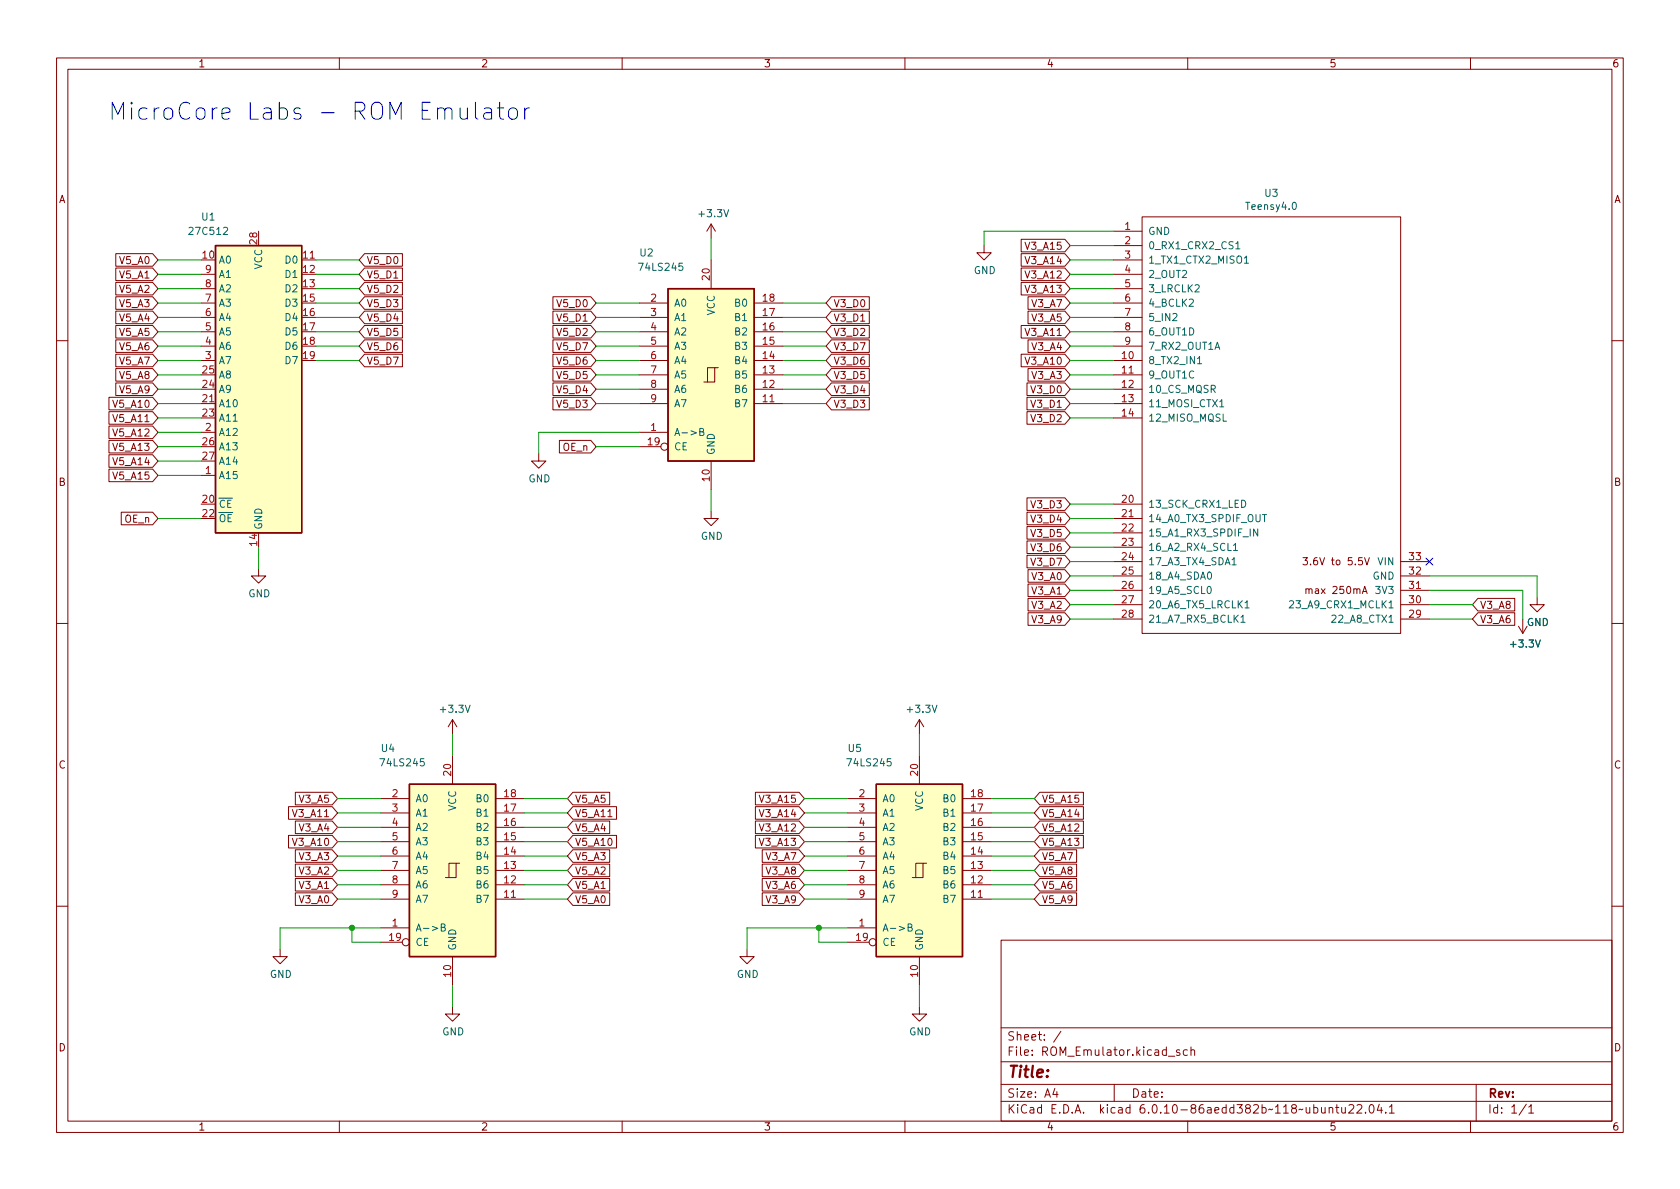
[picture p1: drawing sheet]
<svg xmlns="http://www.w3.org/2000/svg" width="297mm" height="210mm" viewBox="0 0 297 210" stroke-linecap="round" stroke-linejoin="round" font-family="sans-serif">
<g fill="none" stroke="#840000" stroke-width=".18">
<path d="M10 10.2h277v190.1h-277zM12 12.2h273v186.1h-273zM60 10.2v2M110 10.2v2M160 10.2v2M210 10.2v2M260 10.2v2M125.7 39.6l-.7 1.3M125.7 39.6v2.6M125.7 39.6l.8 1.3M201.9 38.3h45.7v73.7h-45.7zM20.5 55h6.5l.9 1.1-.9 1.1h-6.5z"/>
<path d="M20.5 57.6h6.5l.9 1.1-.9 1.1h-6.5zM20.5 52.5h6.5l.9 1.1-.9 1.1h-6.5zM20.5 47.4h6.5l.9 1.1-.9 1.1h-6.5zM20.5 44.9h6.5l.9 1.1-.9 1.1h-6.5zM20.5 49.9h6.5l.9 1.1-.9 1.2h-6.5zM35.6 51h2.5M35.6 53.6h2.5M35.6 56.1h2.5M35.6 58.7h2.5M35.6 48.5h2.5M53.3 46h2.6M64.5 47.4h6.7v2.2h-6.7l-1-1.1z"/>
<path d="M64.5 57.6h6.7v2.2h-6.7l-1-1.1zM64.5 52.5h6.7v2.2h-6.7l-1-1.1zM64.5 55h6.7v2.2h-6.7l-1-1.1zM64.5 44.9h6.7v2.2h-6.7l-1-1.1zM64.5 49.9h6.7v2.3h-6.7l-1-1.2zM97.8 57.6h6.7l.9 1.1-.9 1.1h-6.7zM97.8 52.5h6.7l.9 1.1-.9 1.1h-6.7zM97.8 55h6.7l.9 1.1-.9 1.1h-6.7zM113 53.6h5.1M113 56.1h5.1M113 58.7h5.1M125.7 46v5"/>
<path d="M133.3 53.6h5.1M133.3 56.1h5.1M133.3 58.7h5.1M147 57.6h6.7v2.2h-6.7l-1-1.1zM147 52.5h6.7v2.2h-6.7l-1-1.1zM147 55h6.7v2.2h-6.7l-1-1.1zM174 43.4v1.3h1.3l-1.3 1.3-1.3-1.3h1.3M180.6 57.6h7.7l.9 1.1-.9 1.1h-7.7zM180.6 49.9h7.7l.9 1.1-.9 1.2h-7.7zM180.6 47.4h7.7l.9 1.1-.9 1.1h-7.7zM180.6 44.9h7.7l.9 1.1-.9 1.1h-7.7zM180.6 42.3h7.7l.9 1.1-.9 1.1h-7.7z"/>
<path d="M181.8 52.5h6.5l.9 1.1-.9 1.1h-6.5zM181.8 55h6.5l.9 1.1-.9 1.1h-6.5zM196.8 51h5.1M196.8 53.6h5.1M196.8 56.1h5.1M196.8 58.7h5.1M196.8 40.9h5.1M196.8 43.4h5.1M196.8 46h5.1M196.8 48.5h5.1M10 60.2h2M19.3 77.9h7.7l.9 1.1-.9 1.1h-7.7z"/>
<path d="M19.3 75.3h7.7l.9 1.1-.9 1.2h-7.7zM19.3 72.8h7.7l.9 1.1-.9 1.1h-7.7zM19.3 70.3h7.7l.9 1.1-.9 1.1h-7.7zM20.5 62.6h6.5l.9 1.1-.9 1.2h-6.5zM20.5 60.1h6.5l.9 1.1-.9 1.1h-6.5zM20.5 65.2h6.5l.9 1.1-.9 1.1h-6.5zM20.5 67.7h6.5l.9 1.1-.9 1.1h-6.5zM35.6 63.7h2.5M35.6 71.4h2.5M35.6 61.2h2.5M35.6 76.4h2.5M64.5 60.1h6.7v2.2h-6.7l-1-1.1z"/>
<path d="M64.5 62.6h6.7v2.3h-6.7l-1-1.2zM97.8 70.3h6.7l.9 1.1-.9 1.1h-6.7zM97.8 65.2h6.7l.9 1.1-.9 1.1h-6.7zM97.8 67.7h6.7l.9 1.1-.9 1.1h-6.7zM97.8 62.6h6.7l.9 1.1-.9 1.2h-6.7zM97.8 60.1h6.7l.9 1.1-.9 1.1h-6.7zM98.9 77.9h5.6l.9 1.1-.9 1.1h-5.6zM113 63.7h5.1M113 66.3h5.1M113 68.8h5.1M113 71.4h5.1M113 61.2h5.1"/>
<path d="M113 76.4h5.1M113 79h3.8M126.4 65h-1.3v2.6M127 65h-.6v2.6h-1.9M133.3 63.7h5.1M133.3 66.3h5.1M133.3 68.8h5.1M133.3 71.4h5.1M133.3 61.2h5.1M147 60.1h6.7v2.2h-6.7l-1-1.1zM147 67.7h6.7v2.2h-6.7l-1-1.1zM147 65.2h6.7v2.2h-6.7l-1-1.1z"/>
<path d="M147 70.3h6.7v2.2h-6.7l-1-1.1zM147 62.6h6.7v2.3h-6.7l-1-1.2zM180.6 62.6h7.7l.9 1.1-.9 1.2h-7.7zM181.6 67.7h6.7l.9 1.1-.9 1.1h-6.7zM181.6 70.3h6.7l.9 1.1-.9 1.1h-6.7zM181.6 72.8h6.7l.9 1.1-.9 1.1h-6.7zM181.8 65.2h6.5l.9 1.1-.9 1.1h-6.5zM181.8 60.1h6.5l.9 1.1-.9 1.1h-6.5zM196.8 63.7h5.1M196.8 66.3h5.1M196.8 68.8h5.1M196.8 71.4h5.1"/>
<path d="M196.8 73.9h5.1M196.8 61.2h5.1M285 60.2h2M19.3 83h7.7l.9 1.1-.9 1.1h-7.7zM19.3 80.4h7.7l.9 1.1-.9 1.1h-7.7zM21.4 90.6h5.6l.9 1.1-.9 1.1h-5.6zM35.6 84.1h2.5M95.2 80.3v1.2h1.3l-1.3 1.3-1.2-1.3h1.2M125.7 90.4v1.3h1.3l-1.3 1.3-1.2-1.3h1.2M125.7 81.5v5.1M181.6 95.7h6.7l.9 1.1-.9 1.1h-6.7zM181.6 93.1h6.7l.9 1.1-.9 1.1h-6.7z"/>
<path d="M181.6 90.6h6.7l.9 1.1-.9 1.1h-6.7zM181.6 88h6.7l.9 1.1-.9 1.2h-6.7zM181.6 98.2h6.7l.9 1.1-.9 1.1h-6.7zM196.8 89.1h5.1M196.8 91.7h5.1M196.8 94.2h5.1M196.8 96.8h5.1M196.8 99.3h5.1M230.4 98.6h.8l-.5 .5 .4 .1v.6l-.2 .1-.5-.1M241.3 98.6l.4 1.3 .4-1.3M247.6 99.3h5.1M10 110.2h2"/>
<path d="M45.7 100.6v1.2h1.3l-1.3 1.3-1.3-1.3h1.3M181.8 105.8h6.5l.9 1.1-.9 1.1h-6.5zM181.8 103.3h6.5l.9 1.1-.9 1.1h-6.5zM181.8 108.4h6.5l.9 1.1-.9 1.1h-6.5zM181.8 100.7h6.5l.9 1.1-.9 1.2h-6.5zM196.8 101.8h5.1M196.8 104.4h5.1M196.8 106.9h5.1M196.8 109.5h5.1M240.9 105l.4-1.3 .4 1.3M241 104.6h.6M247.6 101.8h5.1"/>
<path d="M247.6 104.4h5.1M247.6 106.9h5.1M247.6 109.5h5.1M261.3 108.4h6.5v2.2h-6.5l-1-1.1zM261.3 105.8h6.5v2.2h-6.5l-1-1.1zM268.5 110.7l.7 1.3M269.2 109.5v2.5M270 110.7l-.8 1.3M271.8 105.7v1.2h1.2l-1.2 1.3-1.3-1.3h1.3M285 110.2h2M80 127.2l-.8 1.3M80 127.2v2.6"/>
<path d="M80 133.6v5.1M80 127.2l.8 1.3M162.6 127.2l-.8 1.3M162.6 127.2v2.6M162.6 133.6v5.1M162.6 127.2l.7 1.3M51 147.7h7.7l1 1.1-1 1.1h-7.7zM51 142.6h7.7l1 1.2-1 1.1h-7.7zM52.2 155.3h6.5l1 1.2-1 1.1h-6.5zM52.2 150.3h6.5l1 1.1-1 1.1h-6.5zM52.2 140.1h6.5l1 1.1-1 1.1h-6.5zM52.2 145.2h6.5l1 1.1-1 1.1h-6.5z"/>
<path d="M52.2 152.8h6.5l1 1.1-1 1.1h-6.5zM52.2 157.9h6.5l1 1.1-1 1.1h-6.5zM67.3 159h5.1M67.3 156.5h5.1M67.3 153.9h5.1M67.3 151.4h5.1M67.3 148.8h5.1M67.3 146.3h5.1M67.3 143.8h5.1M67.3 141.2h5.1M80.6 152.6h-1.2v2.6M81.3 152.6h-.7v2.6h-1.9"/>
<path d="M87.6 159h5.1M87.6 156.5h5.1M87.6 153.9h5.1M87.6 151.4h5.1M87.6 148.8h5.1M87.6 146.3h5.1M87.6 143.8h5.1M87.6 141.2h5.1M101.3 147.7h7.7v2.2h-7.7l-1-1.1zM101.3 145.2h6.5v2.2h-6.5l-1-1.1zM101.3 152.8h6.5v2.2h-6.5l-1-1.1zM101.3 157.9h6.5v2.2h-6.5l-1-1.1z"/>
<path d="M101.3 142.6h7.7v2.3h-7.7l-1-1.1zM101.3 140.1h6.5v2.2h-6.5l-1-1.1zM101.3 150.3h6.5v2.2h-6.5l-1-1.1zM101.3 155.3h6.5v2.3h-6.5l-1-1.1zM107.5 144.4h.7M133.6 145.2h7.7l.9 1.1-.9 1.1h-7.7zM133.6 142.6h7.7l.9 1.2-.9 1.1h-7.7zM133.6 147.7h7.7l.9 1.1-.9 1.1h-7.7zM133.6 140.1h7.7l.9 1.1-.9 1.1h-7.7zM134.8 150.3h6.5l.9 1.1-.9 1.1h-6.5zM134.8 152.8h6.5l.9 1.1-.9 1.1h-6.5zM134.8 157.9h6.5l.9 1.1-.9 1.1h-6.5z"/>
<path d="M134.8 155.3h6.5l.9 1.2-.9 1.1h-6.5zM149.9 159h5M149.9 156.5h5M149.9 153.9h5M149.9 151.4h5M149.9 148.8h5M149.9 146.3h5M149.9 143.8h5M149.9 141.2h5M163.2 152.6h-1.3v2.6M163.8 152.6h-.6v2.6h-1.9M170.2 159h5.1"/>
<path d="M170.2 156.5h5.1M170.2 153.9h5.1M170.2 151.4h5.1M170.2 148.8h5.1M170.2 146.3h5.1M170.2 143.8h5.1M170.2 141.2h5.1M183.8 157.9h6.5v2.2h-6.5l-.9-1.1zM183.8 142.6h7.8v2.3h-7.8l-.9-1.1zM183.8 140.1h7.8v2.2h-7.8l-.9-1.1zM183.8 152.8h6.5v2.2h-6.5l-.9-1.1zM183.8 155.3h6.5v2.3h-6.5l-.9-1.1z"/>
<path d="M183.8 147.7h7.8v2.2h-7.8l-.9-1.1zM183.8 145.2h7.8v2.2h-7.8l-.9-1.1zM183.8 150.3h6.5v2.2h-6.5l-.9-1.1zM10 160.2h2M49.5 167.9v1.3h1.3l-1.3 1.2-1.2-1.2h1.2M67.3 164.1h5.1M67.3 166.6h3.8M80 178v1.3h1.3l-1.3 1.3-1.3-1.3h1.3M80 169.2v5M132.1 167.9v1.3h1.2l-1.2 1.2-1.3-1.2h1.3M149.9 164.1h5M149.9 166.6h3.8"/>
<path d="M162.6 178v1.3h1.2l-1.2 1.3-1.3-1.3h1.3M162.6 169.2v5M177 166.3h108v32h-108zM285 160.2h2M60 198.3v2M110 198.3v2M160 198.3v2M177 194.8h108M177 191.8h108M177 187.8h108M177 181.8h108M186.5 192.5l-.4 1h1"/>
<path d="M186.9 193v1M187.6 182.4l-1.3 1.9M197 191.8v3M206.6 186.8h1.1M208.6 185.7l-.4-.1-.2 .2 .1 .3 .5 .1v.4h-.6M209.9 185.7l-.4-.1-.3 .3v.4l.2 .3h.5M210 198.3v2M210.6 185.8l.2-.2 .3 .1 .1 .9M210.6 185.1v1.5M235 196l.2-.2 .4 .1v.9M235 195.8v1M236.1 195.8h.6"/>
<path d="M236.4 195.3v1.3l.3 .2M237.2 195.8l.1 1h.3l.3-.1M237.9 195.8v1M238.5 195.5l.6-.2 .2 .2 .1 .3-1 1h1M239.9 195.5l.6-.2 .2 .2 .1 .3-.9 1h.9M241.4 196.7v.1M242.3 195.4l.1-.1a.81 .81 0 0 1 .6 .7 .81 .81 0 0 1-.3 .8h-.1a.81 .81 0 0 1-.6-.6 .81 .81 0 0 1 .3-.8zM243.9 195.3l-.4 1h.9M244.2 195.8v1M245 196.7v.1M245.6 195.8l.5-.5v1.5M245.6 196.8h.9"/>
<path d="M260 198.3v2M261 191.8v6.5M269.9 195.3l-1.3 1.9M270.3 195.8l.4-.5v1.5M270.3 196.8h.9"/>
<circle cx="117.5" cy="79" r=".63"/>
<circle cx="71.8" cy="166.6" r=".63"/>
<circle cx="154.3" cy="166.6" r=".63"/>
</g>
<g fill="none" stroke="#006464" stroke-width=".18">
<path d="M218.5 43.1l.4-.4v1.3M218.5 44h.7M220 46.5h.7M123.7 76.4l.6-.1 .1-.2-.1-.2-.6-.1v1.2h.5l.2-.1 .1-.3-.3-.2M211.7 64.3h.8M215.7 71.9h.7M217.8 99l.4-.4v1.3M217.8 99.9h.8M218.1 96.4l.3-.3v1.2M218.1 97.3h.7M219.5 88.5a.64 .64 0 0 1 .8 .6 .64 .64 0 0 1-.8 .6zM222.4 93.5v1.3l-.8-1.3v1.3"/>
<path d="M223.2 91h.7M213.5 103.8l.2-.1a.68 .68 0 0 1 .5 .6 .68 .68 0 0 1-.5 .7l-.2-.2-.1-.3zM219.4 109.1l.4-.3v1.2M219.4 110h.7M220.1 106.6l.4-.4v1.3M220.1 107.5h.8M228 106.4l.5-.2 .2 .4-.8 .9h.8M78 164l.6-.1 .1-.2-.1-.2-.6-.1v1.3h.5l.2-.2v-.3l-.3-.2M160.6 164l.5-.1 .1-.2v-.2l-.6-.1v1.3h.5l.1-.2 .1-.3-.3-.2"/>
</g>
<g fill="#ffffc2" stroke="#ffffc2" stroke-width=".18">
<path d="M118.1 51h15.2v30.5h-15.2z"/>
<path d="M154.9 138.7h15.3v30.5h-15.3z"/>
<path d="M38.1 43.4h15.2v50.8h-15.2z"/>
<path d="M72.4 138.7h15.2v30.5h-15.2z"/>
</g>
<path d="M38.1 43.4h15.2v50.8h-15.2zM118.1 51h15.2v30.5h-15.2zM72.4 138.7h15.2v30.5h-15.2zM154.9 138.7h15.3v30.5h-15.3z" fill="none" stroke="#840000" stroke-width=".25"/>
<path d="M81.4 19.1v1.6l.1 .2a.81 .81 0 0 0 1.1-.1M82.6 19.1v2M84.1 18.1v2.6l.1 .2 .3 .2M85.6 19.2l.3-.1h.6l.3 .1 .1 .3v1.6M86.9 19.8l-.3 .1h-.7a.59 .59 0 0 0-.4 .6 .59 .59 0 0 0 .4 .6h.7l.3-.2M87.9 19.1h1.2M88.3 18.1v2.6l.2 .2 .6 .2M90.2 19.2a.81 .81 0 0 1 1.3 .5v.8a.81 .81 0 0 1-.8 .6 .81 .81 0 0 1-.8-.6v-.8zM92.8 19.1v2M93.6 19.1a.77 .77 0 0 0-.8 .6" fill="none" stroke="#0000c2" stroke-width=".18"/>
<g fill="none" stroke="#009600" stroke-width=".18">
<path d="M27.9 56.1h7.7M27.9 58.7h7.7M27.9 53.6h7.7M27.9 51h7.7M27.9 46h7.7M27.9 48.5h7.7M55.9 56.1h7.6M55.9 58.7h7.6M55.9 53.6h7.6M55.9 51h7.6M55.9 46h7.6M55.9 48.5h7.6"/>
<path d="M105.4 56.1h7.6M105.4 58.7h7.6M105.4 53.6h7.6M125.7 42.2v3.8M138.4 56.1h7.6M138.4 58.7h7.6M138.4 53.6h7.6M189.2 56.1h7.6M189.2 58.7h7.6M189.2 53.6h7.6M189.2 43.4h7.6M189.2 51h7.6"/>
<path d="M189.2 46h7.6M189.2 48.5h7.6M196.8 40.9h-22.8v2.5M27.9 68.8h7.7M27.9 63.7h7.7M27.9 66.3h7.7M27.9 73.9h7.7M27.9 71.4h7.7M27.9 61.2h7.7M27.9 76.4h7.7M27.9 79h7.7M55.9 63.7h7.6"/>
<path d="M55.9 61.2h7.6M105.4 68.8h7.6M105.4 63.7h7.6M105.4 66.3h7.6M105.4 71.4h7.6M105.4 61.2h7.6M105.4 79h7.6M113 76.4h-17.8v3.9M138.4 68.8h7.6M138.4 63.7h7.6M138.4 66.3h7.6M138.4 71.4h7.6"/>
<path d="M138.4 61.2h7.6M189.2 68.8h7.6M189.2 63.7h7.6M189.2 66.3h7.6M189.2 73.9h7.6M189.2 71.4h7.6M189.2 61.2h7.6M27.9 91.7h7.7M27.9 81.5h7.7M27.9 84.1h7.7M45.7 96.8v3.8M125.7 86.6v3.8"/>
<path d="M189.2 96.8h7.6M189.2 99.3h7.6M189.2 94.2h7.6M189.2 91.7h7.6M189.2 89.1h7.6M189.2 101.8h7.6M189.2 109.5h7.6M189.2 106.9h7.6M189.2 104.4h7.6M252.7 104.4h16.5v5.1M252.7 101.8h19.1v3.9M252.7 109.5h7.6"/>
<path d="M252.7 106.9h7.6M80 129.8v3.8M162.6 129.8v3.8M59.7 148.8h7.6M59.7 146.3h7.6M59.7 143.8h7.6M59.7 141.2h7.6M59.7 151.4h7.6M59.7 159h7.6M59.7 156.5h7.6M59.7 153.9h7.6M92.7 148.8h7.6"/>
<path d="M92.7 146.3h7.6M92.7 143.8h7.6M92.7 141.2h7.6M92.7 151.4h7.6M92.7 159h7.6M92.7 156.5h7.6M92.7 153.9h7.6M142.2 148.8h7.7M142.2 146.3h7.7M142.2 143.8h7.7M142.2 141.2h7.7M142.2 151.4h7.7"/>
<path d="M142.2 159h7.7M142.2 156.5h7.7M142.2 153.9h7.7M175.3 148.8h7.6M175.3 146.3h7.6M175.3 143.8h7.6M175.3 141.2h7.6M175.3 151.4h7.6M175.3 159h7.6M175.3 156.5h7.6M175.3 153.9h7.6M62.2 164.1v2.5h5.1"/>
<path d="M67.3 164.1h-17.8v3.8M80 174.2v3.8M144.8 164.1v2.5h5.1M149.9 164.1h-17.8v3.8M162.6 174.2v3.8"/>
</g>
<path d="M252.1 98.7l1.2 1.2M253.3 98.7l-1.2 1.2" fill="none" stroke="#000084" stroke-width=".18"/>
<g fill="#009600" stroke="#009600" stroke-width=".18">
<circle cx="62.2" cy="164.1" r=".46"/>
<circle cx="144.8" cy="164.1" r=".46"/>
</g>
<text font-size="4.2" fill="#0000c2" x="19" y="21.2">MicroCore Labs - ROM Emulator</text>
<text font-size="2.8" fill="#840000" x="178" y="190.6">Title:</text>
<g font-size="2.1" fill="#840000">
<text x="178" y="184">Sheet: /</text>
<text x="178" y="186.7">File: ROM_Emulator.kicad_sch</text>
<text x="178" y="196.9">KiCad E.D.A. kicad 6.0.10-86aedd382b~118~ubuntu22.04.1</text>
<text x="178" y="194.1">Size: A4</text>
<text x="200" y="194.1">Date:</text>
<text x="263" y="194.1">Rev:</text>
<text x="263" y="196.9">Id: 1/1</text>
</g>
<g font-size="1.8" fill="#840000">
<text x="35" y="11.9">1</text>
<text x="85" y="11.9">2</text>
<text x="135" y="11.9">3</text>
<text x="185" y="11.9">4</text>
<text x="235" y="11.9">5</text>
<text x="285" y="11.9">6</text>
<text x="10.3" y="35.9">A</text>
<text x="285.3" y="35.9">A</text>
<text x="21.3" y="46.7">V5_A0</text>
<text x="64.8" y="46.7">V5_D0</text>
<text x="181.6" y="46.7">V3_A14</text>
<text x="181.6" y="44.2">V3_A15</text>
<text x="21.3" y="49.2">V5_A1</text>
<text x="21.3" y="51.8">V5_A2</text>
<text x="64.8" y="49.2">V5_D1</text>
<text x="64.8" y="51.8">V5_D2</text>
<text x="181.6" y="51.8">V3_A13</text>
<text x="181.6" y="49.2">V3_A12</text>
<text x="21.3" y="56.9">V5_A4</text>
<text x="21.3" y="59.4">V5_A5</text>
<text x="21.3" y="54.3">V5_A3</text>
<text x="64.8" y="59.4">V5_D5</text>
<text x="64.8" y="54.3">V5_D3</text>
<text x="64.8" y="56.9">V5_D4</text>
<text x="98.7" y="59.4">V5_D2</text>
<text x="98.7" y="54.3">V5_D0</text>
<text x="98.7" y="56.9">V5_D1</text>
<text x="147.3" y="59.4">V3_D2</text>
<text x="147.3" y="54.3">V3_D0</text>
<text x="147.3" y="56.9">V3_D1</text>
<text x="181.6" y="59.4">V3_A11</text>
<text x="182.6" y="54.3">V3_A7</text>
<text x="182.6" y="56.9">V3_A5</text>
<text x="21.3" y="64.5">V5_A7</text>
<text x="21.3" y="61.9">V5_A6</text>
<text x="64.8" y="61.9">V5_D6</text>
<text x="64.8" y="64.5">V5_D7</text>
<text x="98.7" y="64.5">V5_D6</text>
<text x="98.7" y="61.9">V5_D7</text>
<text x="147.3" y="61.9">V3_D7</text>
<text x="147.3" y="64.5">V3_D6</text>
<text x="181.6" y="64.5">V3_A10</text>
<text x="182.6" y="61.9">V3_A4</text>
<text x="21.3" y="67">V5_A8</text>
<text x="21.3" y="69.6">V5_A9</text>
<text x="98.7" y="67">V5_D5</text>
<text x="98.7" y="69.6">V5_D4</text>
<text x="147.3" y="69.6">V3_D4</text>
<text x="147.3" y="67">V3_D5</text>
<text x="182.6" y="69.6">V3_D0</text>
<text x="182.6" y="67">V3_A3</text>
<text x="20.3" y="77.2">V5_A12</text>
<text x="20.3" y="74.6">V5_A11</text>
<text x="20.3" y="72.1">V5_A10</text>
<text x="98.7" y="72.1">V5_D3</text>
<text x="147.3" y="72.1">V3_D3</text>
<text x="182.6" y="72.1">V3_D1</text>
<text x="182.6" y="74.6">V3_D2</text>
<text x="20.3" y="79.7">V5_A13</text>
<text x="20.3" y="82.3">V5_A14</text>
<text x="99.5" y="79.7">OE_n</text>
<text x="10.3" y="85.9">B</text>
<text x="20.3" y="84.8">V5_A15</text>
<text x="182.6" y="89.9">V3_D3</text>
<text x="285.3" y="85.9">B</text>
<text x="22" y="92.4">OE_n</text>
<text x="182.6" y="95">V3_D5</text>
<text x="182.6" y="92.4">V3_D4</text>
<text x="182.6" y="97.5">V3_D6</text>
<text x="182.6" y="100">V3_D7</text>
<text x="231.3" y="99.9">3.6V to 5.5V</text>
<text x="182.6" y="107.7">V3_A2</text>
<text x="182.6" y="105.1">V3_A1</text>
<text x="182.6" y="102.6">V3_A0</text>
<text x="231.3" y="105">max 250mA</text>
<text x="261.6" y="107.7">V3_A8</text>
<text x="182.6" y="110.2">V3_A9</text>
<text x="261.6" y="110.2">V3_A6</text>
<text x="10.3" y="135.9">C</text>
<text x="285.3" y="135.9">C</text>
<text x="53" y="141.9">V3_A5</text>
<text x="101.6" y="141.9">V5_A5</text>
<text x="134.6" y="141.9">V3_A15</text>
<text x="184.1" y="141.9">V5_A15</text>
<text x="52" y="149.6">V3_A10</text>
<text x="52" y="144.5">V3_A11</text>
<text x="53" y="147">V3_A4</text>
<text x="101.6" y="149.6">V5_A10</text>
<text x="101.6" y="147">V5_A4</text>
<text x="101.6" y="144.5">V5_A11</text>
<text x="134.6" y="147">V3_A12</text>
<text x="134.6" y="144.5">V3_A14</text>
<text x="134.6" y="149.6">V3_A13</text>
<text x="184.1" y="144.5">V5_A14</text>
<text x="184.1" y="149.6">V5_A13</text>
<text x="184.1" y="147">V5_A12</text>
<text x="53" y="152.1">V3_A3</text>
<text x="53" y="154.6">V3_A2</text>
<text x="101.6" y="154.6">V5_A2</text>
<text x="101.6" y="152.1">V5_A3</text>
<text x="135.6" y="152.1">V3_A7</text>
<text x="135.6" y="154.6">V3_A8</text>
<text x="184.1" y="154.6">V5_A8</text>
<text x="184.1" y="152.1">V5_A7</text>
<text x="53" y="157.2">V3_A1</text>
<text x="53" y="159.7">V3_A0</text>
<text x="101.6" y="159.7">V5_A0</text>
<text x="101.6" y="157.2">V5_A1</text>
<text x="135.6" y="159.7">V3_A9</text>
<text x="135.6" y="157.2">V3_A6</text>
<text x="184.1" y="159.7">V5_A9</text>
<text x="184.1" y="157.2">V5_A6</text>
<text x="10.3" y="185.9">D</text>
<text x="285.3" y="185.9">D</text>
<text x="35" y="199.9">1</text>
<text x="85" y="199.9">2</text>
<text x="135" y="199.9">3</text>
<text x="185" y="199.9">4</text>
<text x="235" y="199.9">5</text>
<text x="285" y="199.9">6</text>
</g>
<g font-size="1.8" fill="#006464">
<text x="223.7" y="34.8">U3</text>
<text x="33.7" y="41.5">27C512</text>
<text x="35.7" y="39">U1</text>
<text x="123.8" y="38.4">+3.3V</text>
<text x="202.9" y="41.5">GND</text>
<text x="220.5" y="37.1">Teensy4.0</text>
<text x="38.6" y="46.6">A0</text>
<text x="46.4" y="47.7" transform="rotate(-90 46.4 47.7)">VCC</text>
<text x="50.6" y="46.6">D0</text>
<text x="113.2" y="45.3">U2</text>
<text x="113.3" y="47.9">74LS245</text>
<text x="202.9" y="44.1">0_RX1_CRX2_CS1</text>
<text x="202.9" y="46.6">1_TX1_CTX2_MISO1</text>
<text x="38.6" y="51.7">A2</text>
<text x="38.6" y="49.1">A1</text>
<text x="50.6" y="49.1">D1</text>
<text x="50.6" y="51.7">D2</text>
<text x="172.2" y="48.5">GND</text>
<text x="202.9" y="51.7">3_LRCLK2</text>
<text x="202.9" y="49.1">2_OUT2</text>
<text x="38.6" y="59.3">A5</text>
<text x="38.6" y="56.8">A4</text>
<text x="38.6" y="54.2">A3</text>
<text x="50.6" y="54.2">D3</text>
<text x="50.6" y="56.8">D4</text>
<text x="50.6" y="59.3">D5</text>
<text x="119.1" y="54.2">A0</text>
<text x="119.1" y="56.8">A1</text>
<text x="119.1" y="59.3">A2</text>
<text x="126.4" y="55.8" transform="rotate(-90 126.4 55.8)">VCC</text>
<text x="130.1" y="59.3">B2</text>
<text x="130.1" y="56.8">B1</text>
<text x="130.1" y="54.2">B0</text>
<text x="202.9" y="54.2">4_BCLK2</text>
<text x="202.9" y="56.8">5_IN2</text>
<text x="202.9" y="59.3">6_OUT1D</text>
<text x="38.6" y="64.4">A7</text>
<text x="38.6" y="61.8">A6</text>
<text x="50.6" y="61.8">D6</text>
<text x="50.6" y="64.4">D7</text>
<text x="119.1" y="61.8">A3</text>
<text x="119.1" y="64.4">A4</text>
<text x="130.1" y="64.4">B4</text>
<text x="130.1" y="61.8">B3</text>
<text x="202.9" y="64.4">8_TX2_IN1</text>
<text x="202.9" y="61.8">7_RX2_OUT1A</text>
<text x="38.6" y="69.5">A9</text>
<text x="38.6" y="66.9">A8</text>
<text x="119.1" y="66.9">A5</text>
<text x="119.1" y="69.5">A6</text>
<text x="130.1" y="69.5">B6</text>
<text x="130.1" y="66.9">B5</text>
<text x="202.9" y="66.9">9_OUT1C</text>
<text x="202.9" y="69.5">10_CS_MQSR</text>
<text x="38.6" y="77.1">A12</text>
<text x="38.6" y="72">A10</text>
<text x="38.6" y="74.5">A11</text>
<text x="119.1" y="77.1">A-&gt;B</text>
<text x="119.1" y="72">A7</text>
<text x="130.1" y="72">B7</text>
<text x="202.9" y="72">11_MOSI_CTX1</text>
<text x="202.9" y="74.5">12_MISO_MQSL</text>
<text x="38.6" y="79.6">A13</text>
<text x="38.6" y="82.2">A14</text>
<text x="119.1" y="79.6">CE</text>
<text x="126.4" y="80.5" transform="rotate(-90 126.4 80.5)">GND</text>
<text x="38.6" y="84.7">A15</text>
<text x="38.6" y="89.8">~{CE}</text>
<text x="93.4" y="85.3">GND</text>
<text x="202.9" y="89.8">13_SCK_CRX1_LED</text>
<text x="38.6" y="92.3">~{OE}</text>
<text x="46.4" y="93.7" transform="rotate(-90 46.4 93.7)">GND</text>
<text x="123.9" y="95.4">GND</text>
<text x="202.9" y="92.3">14_A0_TX3_SPDIF_OUT</text>
<text x="202.9" y="94.9">15_A1_RX3_SPDIF_IN</text>
<text x="202.9" y="97.4">16_A2_RX4_SCL1</text>
<text x="202.9" y="99.9">17_A3_TX4_SDA1</text>
<text x="243.7" y="99.9">VIN</text>
<text x="43.9" y="105.6">GND</text>
<text x="202.9" y="102.5">18_A4_SDA0</text>
<text x="202.9" y="105">19_A5_SCL0</text>
<text x="202.9" y="107.6">20_A6_TX5_LRCLK1</text>
<text x="228.6" y="107.6">23_A9_CRX1_MCLK1</text>
<text x="242.7" y="102.5">GND</text>
<text x="243.5" y="105">3V3</text>
<text x="202.9" y="110.1">21_A7_RX5_BCLK1</text>
<text x="235.9" y="110.1">22_A8_CTX1</text>
<text x="269.9" y="110.7">GND</text>
<text x="267.3" y="114.5">+3.3V</text>
<text x="78.1" y="126">+3.3V</text>
<text x="160.6" y="126">+3.3V</text>
<text x="67.4" y="133">U4</text>
<text x="67.5" y="135.5">74LS245</text>
<text x="150" y="133">U5</text>
<text x="150.1" y="135.5">74LS245</text>
<text x="73.4" y="141.9">A0</text>
<text x="80.6" y="143.4" transform="rotate(-90 80.6 143.4)">VCC</text>
<text x="84.4" y="141.9">B0</text>
<text x="156" y="141.9">A0</text>
<text x="163.2" y="143.4" transform="rotate(-90 163.2 143.4)">VCC</text>
<text x="166.9" y="141.9">B0</text>
<text x="73.4" y="144.4">A1</text>
<text x="73.4" y="146.9">A2</text>
<text x="73.4" y="149.5">A3</text>
<text x="84.4" y="149.5">B3</text>
<text x="84.4" y="146.9">B2</text>
<text x="84.4" y="144.4">B1</text>
<text x="156" y="144.4">A1</text>
<text x="156" y="146.9">A2</text>
<text x="156" y="149.5">A3</text>
<text x="166.9" y="149.5">B3</text>
<text x="166.9" y="146.9">B2</text>
<text x="166.9" y="144.4">B1</text>
<text x="73.4" y="152">A4</text>
<text x="73.4" y="154.6">A5</text>
<text x="84.4" y="154.6">B5</text>
<text x="84.4" y="152">B4</text>
<text x="156" y="152">A4</text>
<text x="156" y="154.6">A5</text>
<text x="166.9" y="154.6">B5</text>
<text x="166.9" y="152">B4</text>
<text x="73.4" y="157.1">A6</text>
<text x="73.4" y="159.6">A7</text>
<text x="84.4" y="159.6">B7</text>
<text x="84.4" y="157.1">B6</text>
<text x="156" y="157.1">A6</text>
<text x="156" y="159.6">A7</text>
<text x="166.9" y="159.6">B7</text>
<text x="166.9" y="157.1">B6</text>
<text x="73.4" y="164.7">A-&gt;B</text>
<text x="73.4" y="167.3">CE</text>
<text x="156" y="164.7">A-&gt;B</text>
<text x="156" y="167.3">CE</text>
<text x="47.7" y="172.9">GND</text>
<text x="80.6" y="168.1" transform="rotate(-90 80.6 168.1)">GND</text>
<text x="130.2" y="172.9">GND</text>
<text x="163.2" y="168.1" transform="rotate(-90 163.2 168.1)">GND</text>
<text x="78.2" y="183.1">GND</text>
<text x="160.7" y="183.1">GND</text>
</g>
<g font-size="1.8" fill="#a90000">
<text x="198.9" y="40.6">1</text>
<text x="35.8" y="45.7">10</text>
<text x="45.5" y="43.1" transform="rotate(-90 45.5 43.1)">28</text>
<text x="53.6" y="45.7">11</text>
<text x="198.9" y="43.2">2</text>
<text x="198.9" y="45.7">3</text>
<text x="36.3" y="53.3">7</text>
<text x="36.3" y="50.8">8</text>
<text x="36.3" y="48.3">9</text>
<text x="53.6" y="48.3">12</text>
<text x="53.6" y="50.8">13</text>
<text x="53.6" y="53.3">15</text>
<text x="115.1" y="53.3">2</text>
<text x="125.5" y="49.5" transform="rotate(-90 125.5 49.5)">20</text>
<text x="134.9" y="53.3">18</text>
<text x="198.9" y="50.8">5</text>
<text x="198.9" y="53.3">6</text>
<text x="198.9" y="48.3">4</text>
<text x="36.3" y="58.4">5</text>
<text x="36.3" y="55.9">6</text>
<text x="53.6" y="55.9">16</text>
<text x="53.6" y="58.4">17</text>
<text x="115.1" y="55.9">3</text>
<text x="115.1" y="58.4">4</text>
<text x="134.9" y="58.4">16</text>
<text x="134.9" y="55.9">17</text>
<text x="198.9" y="55.9">7</text>
<text x="198.9" y="58.4">8</text>
<text x="36.3" y="63.5">3</text>
<text x="36.3" y="61">4</text>
<text x="53.6" y="61">18</text>
<text x="53.6" y="63.5">19</text>
<text x="115.1" y="61">5</text>
<text x="115.1" y="63.5">6</text>
<text x="134.9" y="63.5">14</text>
<text x="134.9" y="61">15</text>
<text x="198.4" y="63.5">10</text>
<text x="198.9" y="61">9</text>
<text x="35.8" y="71.1">21</text>
<text x="35.8" y="68.6">24</text>
<text x="35.8" y="66">25</text>
<text x="115.1" y="66">7</text>
<text x="115.1" y="68.6">8</text>
<text x="115.1" y="71.1">9</text>
<text x="134.9" y="71.1">11</text>
<text x="134.9" y="68.6">12</text>
<text x="134.9" y="66">13</text>
<text x="198.4" y="66">11</text>
<text x="198.4" y="68.6">12</text>
<text x="198.4" y="71.1">13</text>
<text x="35.8" y="73.7">23</text>
<text x="36.3" y="76.2">2</text>
<text x="115.1" y="76.2">1</text>
<text x="198.4" y="73.7">14</text>
<text x="35.8" y="78.7">26</text>
<text x="35.8" y="81.3">27</text>
<text x="36.3" y="83.8">1</text>
<text x="114.6" y="78.7">19</text>
<text x="35.8" y="88.9">20</text>
<text x="125.5" y="85.1" transform="rotate(-90 125.5 85.1)">10</text>
<text x="198.4" y="88.9">20</text>
<text x="35.8" y="91.4">22</text>
<text x="198.4" y="91.4">21</text>
<text x="198.4" y="94">22</text>
<text x="45.5" y="96.5" transform="rotate(-90 45.5 96.5)">14</text>
<text x="198.4" y="96.5">23</text>
<text x="198.4" y="99.1">24</text>
<text x="198.4" y="101.6">25</text>
<text x="249.2" y="101.6">32</text>
<text x="249.2" y="99.1">33</text>
<text x="198.4" y="104.1">26</text>
<text x="198.4" y="106.7">27</text>
<text x="249.2" y="106.7">30</text>
<text x="249.2" y="104.1">31</text>
<text x="198.4" y="109.2">28</text>
<text x="249.2" y="109.2">29</text>
<text x="79.8" y="137.1" transform="rotate(-90 79.8 137.1)">20</text>
<text x="162.3" y="137.1" transform="rotate(-90 162.3 137.1)">20</text>
<text x="69.4" y="141">2</text>
<text x="69.4" y="143.5">3</text>
<text x="89.2" y="143.5">17</text>
<text x="89.2" y="141">18</text>
<text x="151.9" y="141">2</text>
<text x="151.9" y="143.5">3</text>
<text x="171.7" y="143.5">17</text>
<text x="171.7" y="141">18</text>
<text x="69.4" y="146">4</text>
<text x="69.4" y="148.6">5</text>
<text x="89.2" y="148.6">15</text>
<text x="89.2" y="146">16</text>
<text x="151.9" y="146">4</text>
<text x="151.9" y="148.6">5</text>
<text x="171.7" y="148.6">15</text>
<text x="171.7" y="146">16</text>
<text x="69.4" y="151.1">6</text>
<text x="69.4" y="153.7">7</text>
<text x="89.2" y="153.7">13</text>
<text x="89.2" y="151.1">14</text>
<text x="151.9" y="151.1">6</text>
<text x="151.9" y="153.7">7</text>
<text x="171.7" y="153.7">13</text>
<text x="171.7" y="151.1">14</text>
<text x="69.4" y="156.2">8</text>
<text x="69.4" y="158.7">9</text>
<text x="89.2" y="158.7">11</text>
<text x="89.2" y="156.2">12</text>
<text x="151.9" y="156.2">8</text>
<text x="151.9" y="158.7">9</text>
<text x="171.7" y="158.7">11</text>
<text x="171.7" y="156.2">12</text>
<text x="68.9" y="166.4">19</text>
<text x="69.4" y="163.8">1</text>
<text x="151.4" y="166.4">19</text>
<text x="151.9" y="163.8">1</text>
<text x="79.8" y="172.7" transform="rotate(-90 79.8 172.7)">10</text>
<text x="162.3" y="172.7" transform="rotate(-90 162.3 172.7)">10</text>
</g>
</svg>
